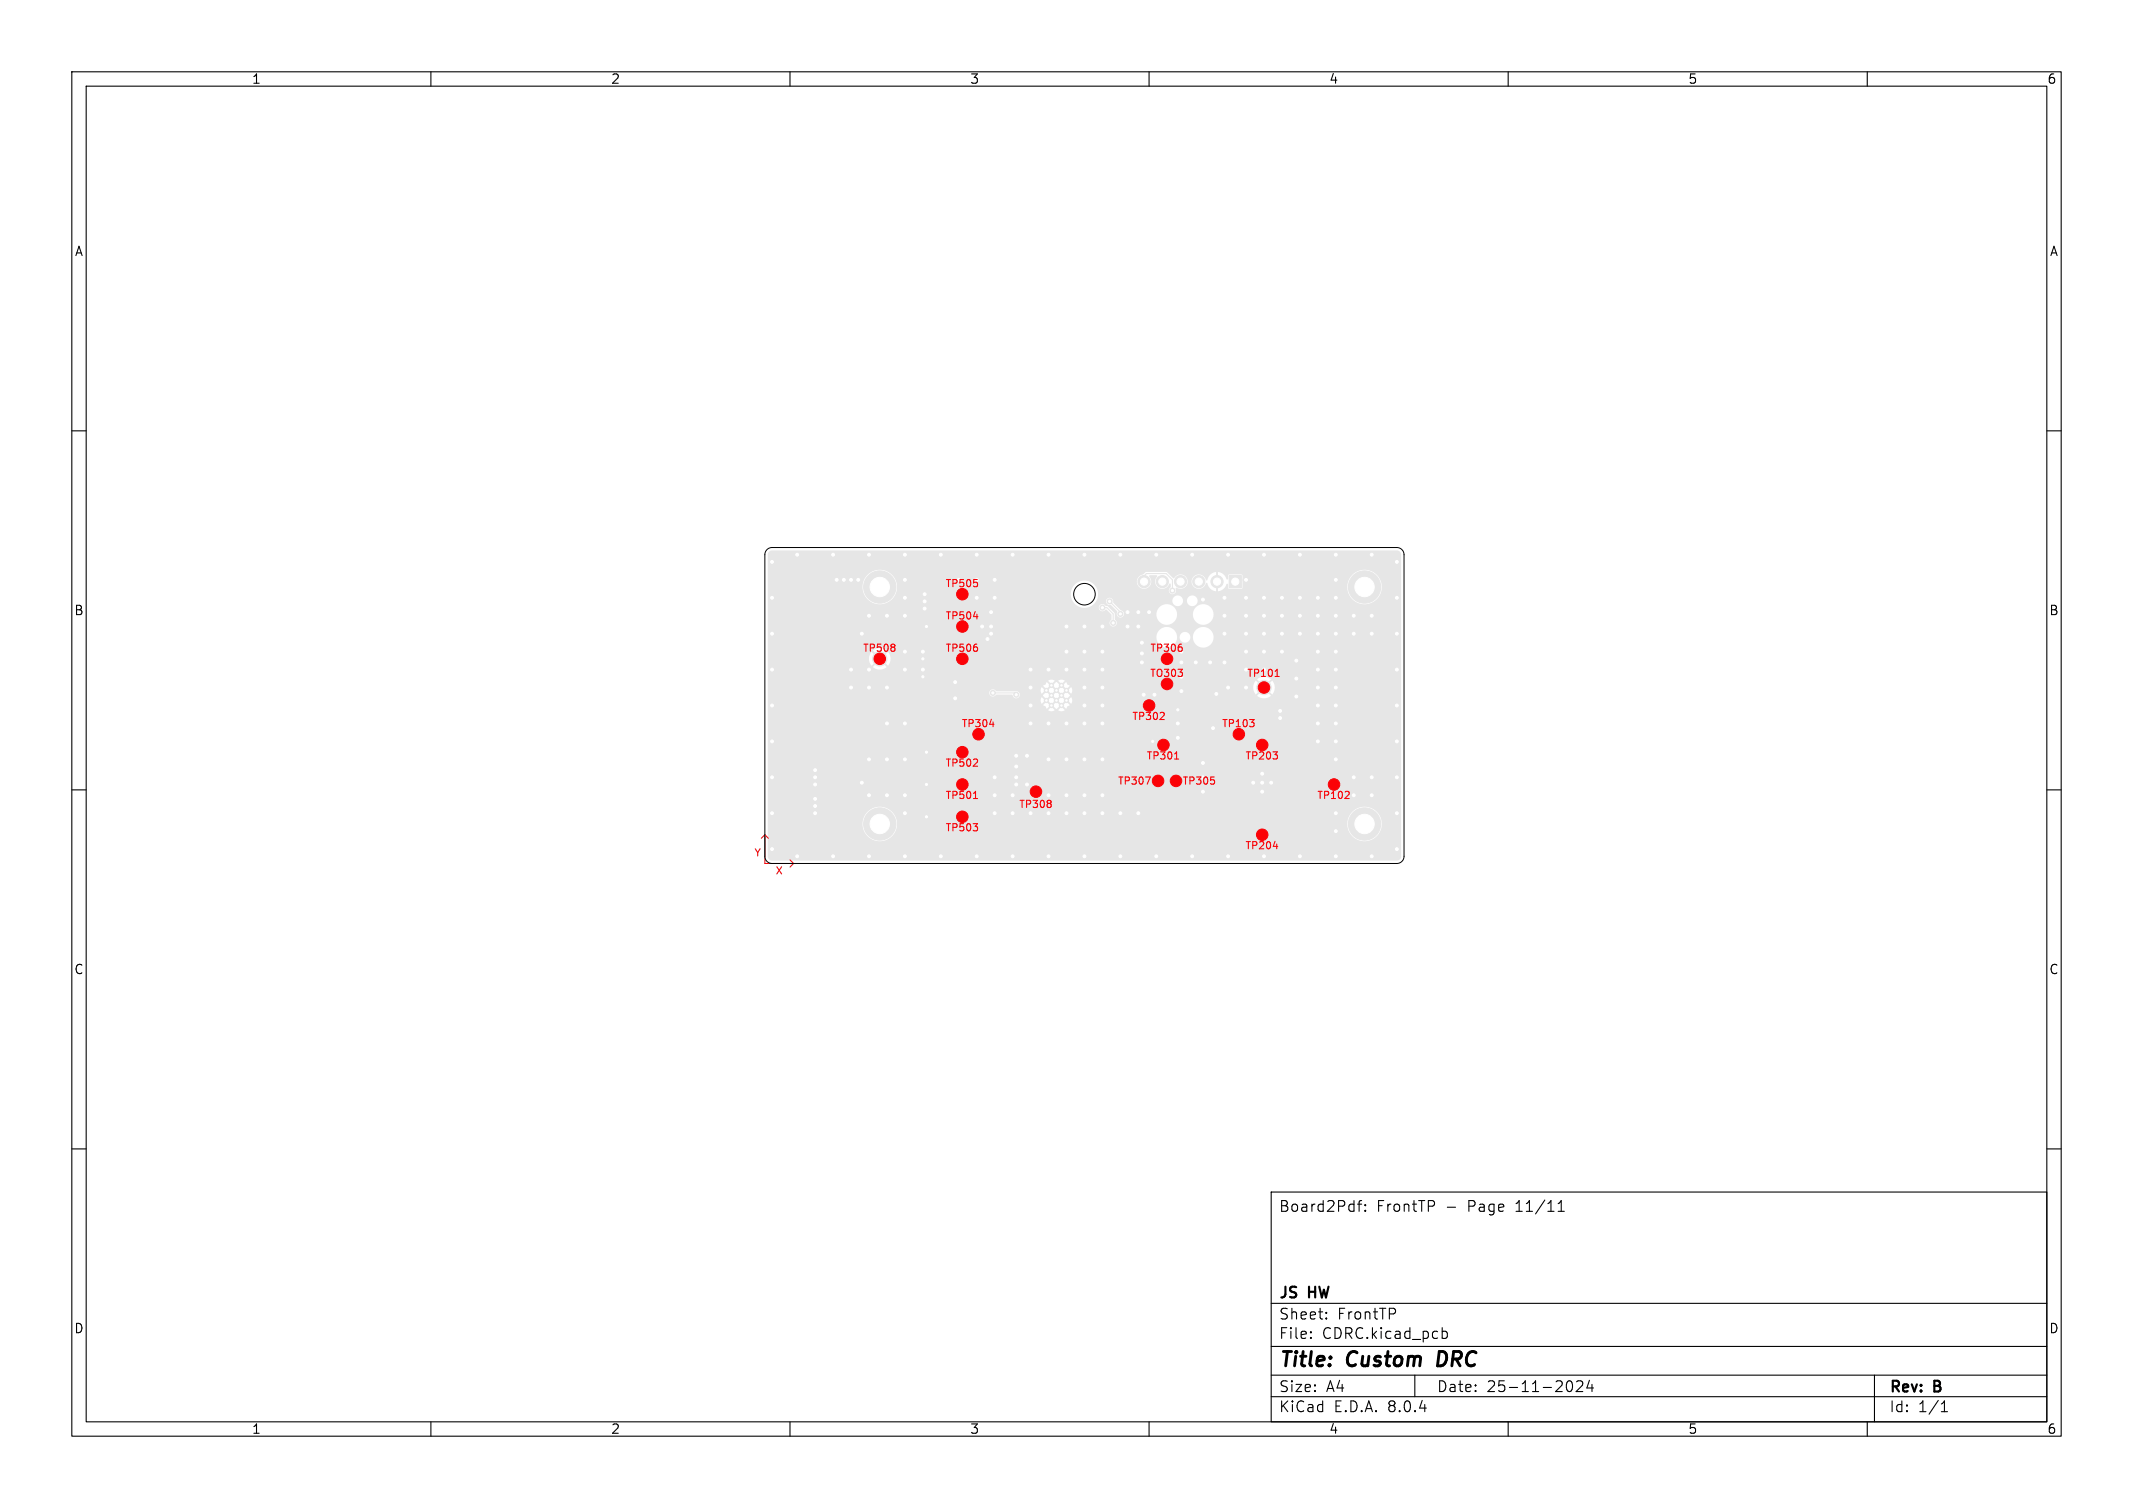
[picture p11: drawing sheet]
<svg xmlns="http://www.w3.org/2000/svg" width="297mm" height="210mm" viewBox="0 0 297 210" stroke-linecap="round" stroke-linejoin="round" font-family="sans-serif">
<g fill="#e6e6e6" stroke="#e6e6e6" stroke-width=".14">
<path d="M171.2 80.1h1.7v1.7h-1.7z"/>
<circle cx="176" cy="95.7" r="1"/>
<circle cx="145.7" cy="96.1" r=".3"/>
<circle cx="145.7" cy="97.5" r=".3"/>
<circle cx="146.4" cy="95.5" r=".3"/>
<circle cx="146.4" cy="96.8" r=".3"/>
<circle cx="146.4" cy="98.3" r=".3"/>
<circle cx="147.1" cy="96.1" r=".3"/>
<circle cx="147.1" cy="97.5" r=".3"/>
<circle cx="147.8" cy="95.5" r=".3"/>
<circle cx="147.8" cy="96.8" r=".3"/>
<circle cx="147.8" cy="98.3" r=".3"/>
<circle cx="148.5" cy="96.1" r=".3"/>
<circle cx="148.5" cy="97.5" r=".3"/>
<circle cx="169.5" cy="81" r=".85"/>
<circle cx="166.9" cy="81" r=".85"/>
<circle cx="164.4" cy="81" r=".85"/>
<circle cx="161.8" cy="81" r=".85"/>
<circle cx="159.3" cy="81" r=".85"/>
<circle cx="122.5" cy="91.7" r="1"/>
<circle cx="190" cy="114.7" r="1.55"/>
<circle cx="190" cy="114.8" r="2.25"/>
<circle cx="190" cy="81.7" r="1.55"/>
<circle cx="190" cy="81.8" r="2.25"/>
<circle cx="122.5" cy="81.7" r="1.55"/>
<circle cx="122.5" cy="81.8" r="2.25"/>
<circle cx="122.5" cy="114.7" r="1.55"/>
<circle cx="122.5" cy="114.8" r="2.25"/>
<circle cx="186" cy="119.2" r=".4"/>
<circle cx="136" cy="80.8" r=".4"/>
<circle cx="170.5" cy="83.3" r=".4"/>
<circle cx="141.5" cy="105.2" r=".4"/>
<circle cx="126" cy="110.8" r=".4"/>
<circle cx="107.5" cy="88.3" r=".4"/>
<circle cx="113.5" cy="109.2" r=".4"/>
<circle cx="141.5" cy="106.8" r=".4"/>
<circle cx="194.5" cy="88.3" r=".4"/>
<circle cx="194.5" cy="118.2" r=".4"/>
<circle cx="188.5" cy="85.7" r=".4"/>
<circle cx="136" cy="119.2" r=".4"/>
<circle cx="158.5" cy="113.2" r=".4"/>
<circle cx="129" cy="109.2" r=".35"/>
<circle cx="143.5" cy="98.3" r=".4"/>
<circle cx="131" cy="119.2" r=".4"/>
<circle cx="121" cy="93.3" r=".4"/>
<circle cx="123.5" cy="100.8" r=".4"/>
<circle cx="153.5" cy="95.8" r=".4"/>
<circle cx="151" cy="87.3" r=".4"/>
<circle cx="188.5" cy="108.2" r=".4"/>
<circle cx="138.5" cy="110.8" r=".4"/>
<circle cx="151" cy="90.8" r=".4"/>
<circle cx="176" cy="77.3" r=".4"/>
<circle cx="178.3" cy="99" r=".4"/>
<circle cx="141" cy="113.2" r=".4"/>
<circle cx="164.5" cy="94.3" r=".4"/>
<circle cx="194.5" cy="93.3" r=".4"/>
<circle cx="166" cy="119.2" r=".4"/>
<circle cx="113.5" cy="107.2" r=".4"/>
<circle cx="126" cy="105.8" r=".4"/>
<circle cx="169.4" cy="96.6" r=".4"/>
<circle cx="183.5" cy="85.7" r=".4"/>
<circle cx="148.5" cy="87.3" r=".4"/>
<circle cx="141" cy="77.3" r=".4"/>
<circle cx="176" cy="90.8" r=".4"/>
<circle cx="161" cy="77.3" r=".4"/>
<circle cx="141.5" cy="109.2" r=".4"/>
<circle cx="107.5" cy="103.2" r=".4"/>
<circle cx="153.5" cy="113.2" r=".4"/>
<circle cx="158.5" cy="85.3" r=".4"/>
<circle cx="121" cy="85.7" r=".4"/>
<circle cx="133.5" cy="80.8" r=".4"/>
<circle cx="156" cy="119.2" r=".4"/>
<circle cx="170.5" cy="85.7" r=".4"/>
<circle cx="138" cy="88.3" r=".4"/>
<circle cx="191" cy="108.2" r=".4"/>
<circle cx="136.8" cy="87.3" r=".4"/>
<circle cx="126" cy="80.8" r=".4"/>
<circle cx="153.5" cy="98.3" r=".4"/>
<circle cx="120" cy="88.3" r=".4"/>
<circle cx="121" cy="105.8" r=".4"/>
<circle cx="173.5" cy="88.3" r=".4"/>
<circle cx="164.5" cy="92.3" r=".4"/>
<circle cx="148.5" cy="100.8" r=".4"/>
<circle cx="137.5" cy="89" r=".4"/>
<circle cx="176" cy="83.3" r=".4"/>
<circle cx="151" cy="95.8" r=".4"/>
<circle cx="188.5" cy="88.3" r=".4"/>
<circle cx="181" cy="119.2" r=".4"/>
<circle cx="170.5" cy="92.3" r=".4"/>
<circle cx="178.5" cy="83.3" r=".4"/>
<circle cx="143.5" cy="95.8" r=".4"/>
<circle cx="176" cy="88.3" r=".4"/>
<circle cx="117.5" cy="80.8" r=".4"/>
<circle cx="183.5" cy="83.3" r=".4"/>
<circle cx="186" cy="80.8" r=".4"/>
<circle cx="186" cy="85.7" r=".4"/>
<circle cx="128.7" cy="82.8" r=".4"/>
<circle cx="143.5" cy="100.8" r=".4"/>
<circle cx="183.5" cy="103.2" r=".4"/>
<circle cx="107.5" cy="118.2" r=".4"/>
<circle cx="151" cy="100.8" r=".4"/>
<circle cx="141" cy="119.2" r=".4"/>
<circle cx="111" cy="77.3" r=".4"/>
<circle cx="153.5" cy="105.8" r=".4"/>
<circle cx="136" cy="83.3" r=".4"/>
<circle cx="171" cy="77.3" r=".4"/>
<circle cx="173.5" cy="85.7" r=".4"/>
<circle cx="173.5" cy="83.3" r=".4"/>
<circle cx="120" cy="109" r=".4"/>
<circle cx="129" cy="113.8" r=".35"/>
<circle cx="121" cy="95.8" r=".4"/>
<circle cx="171" cy="119.2" r=".4"/>
<circle cx="178.5" cy="88.3" r=".4"/>
<circle cx="191" cy="77.3" r=".4"/>
<circle cx="128.5" cy="90.8" r=".4"/>
<circle cx="107.5" cy="108.2" r=".4"/>
<circle cx="153.5" cy="90.8" r=".4"/>
<circle cx="128.5" cy="94.3" r=".35"/>
<circle cx="159.2" cy="96.8" r=".4"/>
<circle cx="126" cy="85.7" r=".4"/>
<circle cx="186" cy="100.8" r=".4"/>
<circle cx="116" cy="77.3" r=".4"/>
<circle cx="146" cy="110.8" r=".4"/>
<circle cx="138" cy="85.3" r=".4"/>
<circle cx="181" cy="77.3" r=".4"/>
<circle cx="148.5" cy="93.3" r=".4"/>
<circle cx="176" cy="85.7" r=".4"/>
<circle cx="161" cy="119.2" r=".4"/>
<circle cx="186" cy="88.3" r=".4"/>
<circle cx="194.5" cy="108.2" r=".4"/>
<circle cx="186" cy="90.8" r=".4"/>
<circle cx="168.9" cy="101.4" r=".4"/>
<circle cx="186" cy="95.8" r=".4"/>
<circle cx="143" cy="105.2" r=".4"/>
<circle cx="175.7" cy="107.8" r=".4"/>
<circle cx="186" cy="105.8" r=".4"/>
<circle cx="128.7" cy="84.7" r=".4"/>
<circle cx="151" cy="77.3" r=".4"/>
<circle cx="138.5" cy="83.3" r=".4"/>
<circle cx="116" cy="119.2" r=".4"/>
<circle cx="183.5" cy="90.8" r=".4"/>
<circle cx="166.5" cy="92.3" r=".4"/>
<circle cx="146" cy="113.2" r=".4"/>
<circle cx="186" cy="113.2" r=".4"/>
<circle cx="180.5" cy="94.5" r=".4"/>
<circle cx="153.5" cy="93.3" r=".4"/>
<circle cx="191" cy="110.8" r=".4"/>
<circle cx="167.5" cy="108.2" r=".4"/>
<circle cx="116.5" cy="80.8" r=".4"/>
<circle cx="126" cy="113.2" r=".4"/>
<circle cx="176" cy="93.3" r=".4"/>
<circle cx="178.3" cy="100" r=".4"/>
<circle cx="123.5" cy="110.8" r=".4"/>
<circle cx="168.5" cy="92.3" r=".4"/>
<circle cx="126" cy="119.2" r=".4"/>
<circle cx="143" cy="109.2" r=".4"/>
<circle cx="167.5" cy="110.2" r=".4"/>
<circle cx="151" cy="110.8" r=".4"/>
<circle cx="171" cy="95.8" r=".4"/>
<circle cx="178.5" cy="90.8" r=".4"/>
<circle cx="173.5" cy="95.8" r=".4"/>
<circle cx="146" cy="119.2" r=".4"/>
<circle cx="186" cy="115.8" r=".4"/>
<circle cx="123.5" cy="85.7" r=".4"/>
<circle cx="121" cy="77.3" r=".4"/>
<circle cx="121" cy="119.2" r=".4"/>
<circle cx="157" cy="85.3" r=".4"/>
<circle cx="118.5" cy="95.8" r=".4"/>
<circle cx="177" cy="109" r=".4"/>
<circle cx="148.5" cy="110.8" r=".4"/>
<circle cx="133" cy="97.3" r=".4"/>
<circle cx="107.5" cy="113.2" r=".4"/>
<circle cx="113.5" cy="112.2" r=".4"/>
<circle cx="123.5" cy="105.8" r=".4"/>
<circle cx="167.5" cy="106.2" r=".4"/>
<circle cx="128.5" cy="91.8" r=".35"/>
<circle cx="131" cy="77.3" r=".4"/>
<circle cx="146" cy="93.3" r=".4"/>
<circle cx="126" cy="93.3" r=".4"/>
<circle cx="174.5" cy="109" r=".4"/>
<circle cx="151" cy="93.3" r=".4"/>
<circle cx="148.5" cy="105.8" r=".4"/>
<circle cx="164" cy="102.8" r=".4"/>
<circle cx="156" cy="77.3" r=".4"/>
<circle cx="181" cy="83.3" r=".4"/>
<circle cx="143.5" cy="113.2" r=".4"/>
<circle cx="138.5" cy="108.2" r=".4"/>
<circle cx="191" cy="119.2" r=".4"/>
<circle cx="153.5" cy="100.8" r=".4"/>
<circle cx="160.7" cy="96.8" r=".4"/>
<circle cx="143.5" cy="93.3" r=".4"/>
<circle cx="111" cy="119.2" r=".4"/>
<circle cx="148.5" cy="90.8" r=".4"/>
<circle cx="173.5" cy="80.8" r=".4"/>
<circle cx="176" cy="119.2" r=".4"/>
<circle cx="107.5" cy="78.3" r=".4"/>
<circle cx="113.5" cy="111.2" r=".4"/>
<circle cx="170.5" cy="88.3" r=".4"/>
<circle cx="175.7" cy="110.2" r=".4"/>
<circle cx="183.5" cy="93.3" r=".4"/>
<circle cx="166" cy="77.3" r=".4"/>
<circle cx="153.5" cy="87.3" r=".4"/>
<circle cx="119.5" cy="80.8" r=".4"/>
<circle cx="183.5" cy="100.8" r=".4"/>
<circle cx="129" cy="87.3" r=".35"/>
<circle cx="194.5" cy="113.2" r=".4"/>
<circle cx="194.5" cy="103.2" r=".4"/>
<circle cx="186" cy="77.3" r=".4"/>
<circle cx="173.5" cy="90.8" r=".4"/>
<circle cx="146" cy="100.8" r=".4"/>
<circle cx="164" cy="98.8" r=".35"/>
<circle cx="151" cy="119.2" r=".4"/>
<circle cx="191" cy="85.7" r=".4"/>
<circle cx="156" cy="113.2" r=".4"/>
<circle cx="126" cy="83.3" r=".4"/>
<circle cx="113.5" cy="108.2" r=".4"/>
<circle cx="173.5" cy="93.3" r=".4"/>
<circle cx="118.5" cy="80.8" r=".4"/>
<circle cx="136" cy="77.3" r=".4"/>
<circle cx="129" cy="104.8" r=".35"/>
<circle cx="141.5" cy="108.2" r=".4"/>
<circle cx="164" cy="100.8" r=".4"/>
<circle cx="107.5" cy="98.3" r=".4"/>
<circle cx="164.5" cy="96.3" r=".4"/>
<circle cx="107.5" cy="93.3" r=".4"/>
<circle cx="175.7" cy="109" r=".4"/>
<circle cx="151" cy="105.8" r=".4"/>
<circle cx="181" cy="88.3" r=".4"/>
<circle cx="181" cy="85.7" r=".4"/>
<circle cx="191" cy="88.3" r=".4"/>
<circle cx="180.5" cy="97" r=".4"/>
<circle cx="123.5" cy="95.8" r=".4"/>
<circle cx="159" cy="89.5" r=".4"/>
<circle cx="186" cy="83.3" r=".4"/>
<circle cx="126" cy="77.3" r=".4"/>
<circle cx="159" cy="91" r=".4"/>
<circle cx="126" cy="90.8" r=".4"/>
<circle cx="183.5" cy="88.3" r=".4"/>
<circle cx="194.5" cy="78.3" r=".4"/>
<circle cx="164.5" cy="90.8" r=".4"/>
<circle cx="178.5" cy="85.7" r=".4"/>
<circle cx="128.7" cy="83.7" r=".4"/>
<circle cx="188.5" cy="110.8" r=".4"/>
<circle cx="167.5" cy="83.5" r=".4"/>
<circle cx="159" cy="92.3" r=".4"/>
<circle cx="153.5" cy="110.8" r=".4"/>
<circle cx="113.5" cy="113.2" r=".4"/>
<circle cx="194.5" cy="83.3" r=".4"/>
<circle cx="107.5" cy="83.3" r=".4"/>
<circle cx="186" cy="98.3" r=".4"/>
<circle cx="146" cy="77.3" r=".4"/>
<circle cx="183.5" cy="98.3" r=".4"/>
<circle cx="160" cy="85.3" r=".4"/>
<circle cx="138.5" cy="80.8" r=".4"/>
<circle cx="158.5" cy="87.3" r=".4"/>
<circle cx="146" cy="105.8" r=".4"/>
<circle cx="194.5" cy="98.3" r=".4"/>
<circle cx="157" cy="87.3" r=".4"/>
<circle cx="126" cy="100.8" r=".4"/>
<circle cx="118.5" cy="93.3" r=".4"/>
<circle cx="148.5" cy="113.2" r=".4"/>
<circle cx="160.5" cy="103.2" r=".35"/>
<circle cx="183.5" cy="95.8" r=".4"/>
<circle cx="151" cy="98.3" r=".4"/>
<circle cx="186" cy="103.2" r=".4"/>
<circle cx="141" cy="110.8" r=".4"/>
<circle cx="133" cy="95" r=".4"/>
<circle cx="186" cy="93.3" r=".4"/>
<circle cx="128.5" cy="93.3" r=".4"/>
<circle cx="138.5" cy="113.2" r=".4"/>
<circle cx="138" cy="87.3" r=".4"/>
<circle cx="151" cy="113.2" r=".4"/>
<circle cx="180.5" cy="92" r=".4"/>
<circle cx="121" cy="110.8" r=".4"/>
<circle cx="153.5" cy="84.6" r=".35"/>
<circle cx="155" cy="86.7" r=".35"/>
<circle cx="163.3" cy="82.3" r=".35"/>
<circle cx="154.5" cy="83.7" r=".35"/>
<circle cx="156" cy="85.5" r=".35"/>
<circle cx="141.5" cy="96.8" r=".35"/>
<circle cx="138.2" cy="96.5" r=".35"/>
</g>
<path d="M138.2 96.5h3l.3 .3M153.5 84.6h.6l.9 .9v1.2M154.5 83.7l1.5 1.6v.2M159.3 81v-.8l.3-.3h2.8l.9 .8v1.6" fill="none" stroke="#e6e6e6" stroke-width=".15"/>
<path d="M107 76.9l.5-.2h87.2l.3 .2 .1 .4v41.9a.6 .6 0 0 1-.6 .6h-87l-.4-.1-.1-.2-.1-4.7h13.2a2.41 2.41 0 0 0 2.4 2.4 2.41 2.41 0 0 0 2.4-2.4h62.7v.3a2.41 2.41 0 0 0 3.8 1.6 2.41 2.41 0 0 0-.3-4.1 2.41 2.41 0 0 0-3.5 2.2h-62.7v-.4a2.41 2.41 0 0 0-2.6-2.1 2.41 2.41 0 0 0-2.2 2.5h-13.2v-15.9h39l.5 .2 .3-.1a1.2 1.2 0 0 1 1.1 .1l.5-.2-.5-.5-.5 .5h-.4l-.5-.5-.5 .5h-39v-.7h38.3l.4 .2 .2 .3 .4-.5 .2 .2 .2-.1 .4 .4 .6-.5 .2 .2 .2-.1 .4 .4 .2-.3 .4-.2-.5-.5-.5 .6-.2-.2-.2 .1-.5-.5-.5 .6-.2-.2-.2 .1-.5-.5-.5 .5h-38.3v-.7h38l.2 .5 .5-.5 .1 .2 .2-.2 .5 .6 .5-.6 .2 .2 .2-.2 .5 .6 .5-.6 .2 .2 .2-.2 .4 .5 .2-.5-.2-.4-.5 .4-.1-.1-.2 .1-.5-.5-.5 .5-.2-.1-.2 .1-.5-.5-.5 .5-.2-.1-.2 .1-.4-.4-.2 .4h-38v-1h30.8l.1 .1a.56 .56 0 0 0 .4 .4 .56 .56 0 0 0 .6-.3h2.2a.53 .53 0 0 0 .5 .5 .53 .53 0 0 0 .5-.4h3.2l.5 .6 .5-.6 .2 .2 .2-.2 .5 .6 .5-.6 .2 .2 .2-.2 .5 .6 .5-.5-.5-.6-.5 .5h-.2h-.2l-.5-.5-.5 .5h-.2h-.2l-.5-.5-.5 .5h-3.2a.59 .59 0 0 0-.8-.5h-2.4l-.2-.2h6.3l.2 .5 .5-.5 .1 .2 .2-.2 .5 .6 .6-.6 .1 .2 .2-.2 .5 .6 .5-.6 .2 .2 .2-.2 .4 .5 .2-.5-.1-.4h25.3l.1 .5 .3 .5 .7-.7 .1 .2-.7 .7 .2 .1a1.49 1.49 0 0 0 1.8-.1l-.7-.7 .1-.2 .8 .7a1.5 1.5 0 0 0-.1-1.9l-.7 .7-.1-.2 .7-.7-.2-.1a1.49 1.49 0 0 0-1.8 .1l.7 .7-.1 .2-.7-.7-.3 .5-.1 .4h-25.3h-.1l-.5 .4h-.1h-.2l-.5-.5-.6 .5h-.1h-.2l-.5-.5-.5 .5h-.2h-.2l-.4-.4-.2 .4h-6.3a.5 .5 0 0 0-.5-.1 .5 .5 0 0 0-.4 .5h-30.8v-1h38.3l.5 .5 .5-.6 .2 .1 .2-.1 .5 .6 .5-.6 .2 .1 .2-.1 .5 .6 .5-.5-.4-.2-.2-.3-.4 .4h-.2h-.2l-.4-.4-.6 .4h-.2h-.2l-.4-.4-.2 .3-.4 .2h-38.3v-.7h39l.5 .5 .5-.5h.4l.5 .5 .5-.5-.3-.1h-.4a1.27 1.27 0 0 1-1.2-.1l-.5 .2h-39v-3.1h14.1l.1 .5 .3 .5 .7-.7 .1 .2-.7 .7a1.49 1.49 0 0 0 2 0l-.7-.7 .1-.2 .8 .7a1.5 1.5 0 0 0-.1-1.9l-.7 .7-.1-.2 .7-.7-.2-.1a1.49 1.49 0 0 0-1.8 .1l.7 .7-.1 .2-.7-.7-.3 .5-.1 .4h-14.1v-3.1h54.1v.3a1.44 1.44 0 0 0 1.6 1.3 1.44 1.44 0 0 0 1.3-1.5h.4v.1a.75 .75 0 0 0 .8 .7 .75 .75 0 0 0 .6-.9h.4v.3a1.44 1.44 0 0 0 2.2 1.1 1.44 1.44 0 0 0 0-2.5 1.44 1.44 0 0 0-2.2 1.1h-.4v-.1a.75 .75 0 0 0-.8-.5 .75 .75 0 0 0-.6 .7l-.4-.1a1.44 1.44 0 0 0-1.4-1.3 1.44 1.44 0 0 0-1.5 1.3h-54.1v-6.9h13.2v.4a2.4 2.4 0 0 0 2 2 2.4 2.4 0 0 0 2.6-1.4h24.4v.3a1.9 1.9 0 0 0 2.2 1.6h1.7v.2a.53 .53 0 0 0 .5 .3 .53 .53 0 0 0 .5-.2l.7 .7 .1 .6a.54 .54 0 0 0-.2 .8 .54 .54 0 0 0 .8 0 .54 .54 0 0 0-.2-.8v-.8l-1-1h-.2a.55 .55 0 0 0-.6-.3 .55 .55 0 0 0-.4 .5h-1.7l.7-.2 .6-.7h1.4l.3 .6h.4l.9 .9a.5 .5 0 0 0 .3 .8 .5 .5 0 0 0 .6-.5h4.5v.2a1.44 1.44 0 0 0 1.6 1.3 1.44 1.44 0 0 0 1.3-1.5h2.2v.2a1.44 1.44 0 0 0 2.2 1.1 1.44 1.44 0 0 0 0-2.5 1.44 1.44 0 0 0-2.2 1.2h-2.2v-.3a1.44 1.44 0 0 0-1.6-1.1 1.44 1.44 0 0 0-1.3 1.4h-4.5l-.2-.4-.3-.1-1-1v-.4h8.2a.75 .75 0 0 0 .8 .8 .75 .75 0 0 0 .7-.8h.6v.1a.75 .75 0 0 0 1.1 .6 .75 .75 0 0 0 0-1.3 .75 .75 0 0 0-1.1 .6h-.6v-.1a.75 .75 0 0 0-.8-.6 .75 .75 0 0 0-.7 .7h-8.2l-.1-.1a.51 .51 0 0 0-.5-.2 .51 .51 0 0 0-.4 .4h-1.4l.1-.1a1.89 1.89 0 0 0-1-2.6h6.6v.2a1.01 1.01 0 0 0 1.5 .7 1.01 1.01 0 0 0 .2-1.7l.1-.1 1 .1a1.17 1.17 0 0 0 0 1.5 1.1 1.1 0 0 0 1.8-.4h.1v.4a.53 .53 0 0 0-.2 .7 .53 .53 0 0 0 .7 .3 .53 .53 0 0 0 .2-.7l.1-.1a1.05 1.05 0 0 0 1.6-.9h.5v.2a1.02 1.02 0 0 0 1 .8 1.02 1.02 0 0 0 1-.8h.2a1.49 1.49 0 0 0 1.2 1.1v-.8h.3v.8h.1a1.64 1.64 0 0 0 1.2-1h.1v.6l.1 .1h1.8l.1-.3h14.6v.4a2.41 2.41 0 0 0 3.8 1.6 2.41 2.41 0 0 0-.3-4.1 2.41 2.41 0 0 0-3.5 2.1h-14.6v-1.6l-.1-.1h-1.8l-.1 .7h-.2a1.4 1.4 0 0 0-1.2-1v.8h-.3v-.8h-.1a1.43 1.43 0 0 0-1.1 1.1h-.1a1.03 1.03 0 0 0-1.1-.8 1.03 1.03 0 0 0-1 1h-.5v-.2a1.06 1.06 0 0 0-.9-.8 1.06 1.06 0 0 0-1.1 .5l-1-.9h-2.8l-.5 .4a1 1 0 0 0-.8 1h-6.6a1.9 1.9 0 0 0-2.6 1.7h-24.4v-.1a2.41 2.41 0 0 0-1.7-3.2 2.41 2.41 0 0 0-2.9 2.3h-13.2v-4.4z" fill="#e6e6e6"/>
<g fill="#fff" stroke="#fff" stroke-width=".14">
<circle cx="186" cy="119.3" r=".2"/>
<circle cx="136" cy="80.7" r=".2"/>
<circle cx="170.5" cy="83.3" r=".2"/>
<circle cx="141.5" cy="105.3" r=".2"/>
<circle cx="126" cy="110.7" r=".2"/>
<circle cx="107.5" cy="88.3" r=".2"/>
<circle cx="113.5" cy="109.3" r=".2"/>
<circle cx="141.5" cy="106.7" r=".2"/>
<circle cx="194.5" cy="88.3" r=".2"/>
<circle cx="194.5" cy="118.3" r=".2"/>
<circle cx="188.5" cy="85.7" r=".2"/>
<circle cx="136" cy="119.3" r=".2"/>
<circle cx="158.5" cy="113.3" r=".2"/>
<circle cx="129" cy="109.3" r=".15"/>
<circle cx="143.5" cy="98.3" r=".2"/>
<circle cx="131" cy="119.3" r=".2"/>
<circle cx="121" cy="93.2" r=".2"/>
<circle cx="123.5" cy="100.7" r=".2"/>
<circle cx="153.5" cy="95.7" r=".2"/>
<circle cx="151" cy="87.3" r=".2"/>
<circle cx="188.5" cy="108.3" r=".2"/>
<circle cx="138.5" cy="110.7" r=".2"/>
<circle cx="151" cy="90.7" r=".2"/>
<circle cx="176" cy="77.2" r=".2"/>
<circle cx="178.2" cy="99" r=".2"/>
<circle cx="141" cy="113.3" r=".2"/>
<circle cx="194.5" cy="93.3" r=".2"/>
<circle cx="166" cy="119.3" r=".2"/>
<circle cx="113.5" cy="107.3" r=".2"/>
<circle cx="126" cy="105.7" r=".2"/>
<circle cx="169.4" cy="96.6" r=".2"/>
<circle cx="183.5" cy="85.7" r=".2"/>
<circle cx="148.5" cy="87.3" r=".2"/>
<circle cx="141" cy="77.2" r=".2"/>
<circle cx="176" cy="90.7" r=".2"/>
<circle cx="161" cy="77.2" r=".2"/>
<circle cx="141.5" cy="109.3" r=".2"/>
<circle cx="107.5" cy="103.3" r=".2"/>
<circle cx="153.5" cy="113.3" r=".2"/>
<circle cx="158.5" cy="85.3" r=".2"/>
<circle cx="121" cy="85.7" r=".2"/>
<circle cx="156" cy="119.3" r=".2"/>
<circle cx="170.5" cy="85.8" r=".2"/>
<circle cx="138" cy="88.3" r=".2"/>
<circle cx="191" cy="108.3" r=".2"/>
<circle cx="136.7" cy="87.3" r=".2"/>
<circle cx="126" cy="80.7" r=".2"/>
<circle cx="153.5" cy="98.3" r=".2"/>
<circle cx="120" cy="88.2" r=".2"/>
<circle cx="121" cy="105.7" r=".2"/>
<circle cx="173.5" cy="88.3" r=".2"/>
<circle cx="164.5" cy="92.3" r=".2"/>
<circle cx="148.5" cy="100.7" r=".2"/>
<circle cx="137.5" cy="89" r=".2"/>
<circle cx="176" cy="83.3" r=".2"/>
<circle cx="151" cy="95.7" r=".2"/>
<circle cx="188.5" cy="88.2" r=".2"/>
<circle cx="181" cy="119.3" r=".2"/>
<circle cx="170.5" cy="92.3" r=".2"/>
<circle cx="178.5" cy="83.2" r=".2"/>
<circle cx="143.5" cy="95.7" r=".2"/>
<circle cx="176" cy="88.3" r=".2"/>
<circle cx="117.5" cy="80.8" r=".2"/>
<circle cx="183.5" cy="83.2" r=".2"/>
<circle cx="186" cy="80.8" r=".2"/>
<circle cx="186" cy="85.7" r=".2"/>
<circle cx="128.7" cy="82.8" r=".2"/>
<circle cx="143.5" cy="100.7" r=".2"/>
<circle cx="183.5" cy="103.2" r=".2"/>
<circle cx="107.5" cy="118.3" r=".2"/>
<circle cx="151" cy="100.7" r=".2"/>
<circle cx="141" cy="119.3" r=".2"/>
<circle cx="111" cy="77.2" r=".2"/>
<circle cx="153.5" cy="105.7" r=".2"/>
<circle cx="136" cy="83.3" r=".2"/>
<circle cx="171" cy="77.2" r=".2"/>
<circle cx="173.5" cy="85.8" r=".2"/>
<circle cx="173.5" cy="83.3" r=".2"/>
<circle cx="120" cy="109" r=".2"/>
<circle cx="129" cy="113.8" r=".15"/>
<circle cx="121" cy="95.7" r=".2"/>
<circle cx="171" cy="119.3" r=".2"/>
<circle cx="178.5" cy="88.2" r=".2"/>
<circle cx="191" cy="77.2" r=".2"/>
<circle cx="128.5" cy="90.7" r=".2"/>
<circle cx="107.5" cy="108.3" r=".2"/>
<circle cx="153.5" cy="90.7" r=".2"/>
<circle cx="128.5" cy="94.2" r=".15"/>
<circle cx="159.2" cy="96.7" r=".2"/>
<circle cx="126" cy="85.7" r=".2"/>
<circle cx="186" cy="100.7" r=".2"/>
<circle cx="116" cy="77.2" r=".2"/>
<circle cx="146" cy="110.7" r=".2"/>
<circle cx="138" cy="85.3" r=".2"/>
<circle cx="181" cy="77.2" r=".2"/>
<circle cx="148.5" cy="93.3" r=".2"/>
<circle cx="176" cy="85.7" r=".2"/>
<circle cx="161" cy="119.3" r=".2"/>
<circle cx="186" cy="88.3" r=".2"/>
<circle cx="194.5" cy="108.3" r=".2"/>
<circle cx="186" cy="90.7" r=".2"/>
<circle cx="168.9" cy="101.4" r=".2"/>
<circle cx="186" cy="95.7" r=".2"/>
<circle cx="143" cy="105.3" r=".2"/>
<circle cx="175.8" cy="107.7" r=".2"/>
<circle cx="186" cy="105.7" r=".2"/>
<circle cx="128.7" cy="84.8" r=".2"/>
<circle cx="151" cy="77.2" r=".2"/>
<circle cx="138.5" cy="83.3" r=".2"/>
<circle cx="116" cy="119.2" r=".2"/>
<circle cx="183.5" cy="90.7" r=".2"/>
<circle cx="166.5" cy="92.3" r=".2"/>
<circle cx="146" cy="113.3" r=".2"/>
<circle cx="186" cy="113.3" r=".2"/>
<circle cx="180.5" cy="94.5" r=".2"/>
<circle cx="153.5" cy="93.3" r=".2"/>
<circle cx="191" cy="110.7" r=".2"/>
<circle cx="116.5" cy="80.8" r=".2"/>
<circle cx="126" cy="113.2" r=".2"/>
<circle cx="178.2" cy="100" r=".2"/>
<circle cx="123.5" cy="110.7" r=".2"/>
<circle cx="168.5" cy="92.3" r=".2"/>
<circle cx="126" cy="119.2" r=".2"/>
<circle cx="143" cy="109.3" r=".2"/>
<circle cx="167.5" cy="110.3" r=".2"/>
<circle cx="151" cy="110.7" r=".2"/>
<circle cx="171" cy="95.7" r=".2"/>
<circle cx="178.5" cy="90.7" r=".2"/>
<circle cx="173.5" cy="95.7" r=".2"/>
<circle cx="146" cy="119.3" r=".2"/>
<circle cx="186" cy="115.7" r=".2"/>
<circle cx="123.5" cy="85.7" r=".2"/>
<circle cx="121" cy="77.2" r=".2"/>
<circle cx="121" cy="119.2" r=".2"/>
<circle cx="157" cy="85.3" r=".2"/>
<circle cx="118.5" cy="95.7" r=".2"/>
<circle cx="177" cy="109" r=".2"/>
<circle cx="148.5" cy="110.7" r=".2"/>
<circle cx="133" cy="97.2" r=".2"/>
<circle cx="107.5" cy="113.3" r=".2"/>
<circle cx="113.5" cy="112.3" r=".2"/>
<circle cx="123.5" cy="105.7" r=".2"/>
<circle cx="167.5" cy="106.3" r=".2"/>
<circle cx="128.5" cy="91.7" r=".15"/>
<circle cx="131" cy="77.2" r=".2"/>
<circle cx="146" cy="93.3" r=".2"/>
<circle cx="126" cy="93.2" r=".2"/>
<circle cx="174.5" cy="109" r=".2"/>
<circle cx="151" cy="93.3" r=".2"/>
<circle cx="148.5" cy="105.7" r=".2"/>
<circle cx="164" cy="102.7" r=".2"/>
<circle cx="156" cy="77.2" r=".2"/>
<circle cx="181" cy="83.3" r=".2"/>
<circle cx="143.5" cy="113.3" r=".2"/>
<circle cx="138.5" cy="108.3" r=".2"/>
<circle cx="191" cy="119.3" r=".2"/>
<circle cx="153.5" cy="100.7" r=".2"/>
<circle cx="160.8" cy="96.7" r=".2"/>
<circle cx="143.5" cy="93.3" r=".2"/>
<circle cx="111" cy="119.3" r=".2"/>
<circle cx="148.5" cy="90.7" r=".2"/>
<circle cx="173.5" cy="80.8" r=".2"/>
<circle cx="176" cy="119.3" r=".2"/>
<circle cx="107.5" cy="78.2" r=".2"/>
<circle cx="113.5" cy="111.3" r=".2"/>
<circle cx="170.5" cy="88.3" r=".2"/>
<circle cx="175.8" cy="110.3" r=".2"/>
<circle cx="183.5" cy="93.2" r=".2"/>
<circle cx="166" cy="77.2" r=".2"/>
<circle cx="153.5" cy="87.3" r=".2"/>
<circle cx="119.5" cy="80.8" r=".2"/>
<circle cx="183.5" cy="100.7" r=".2"/>
<circle cx="129" cy="87.2" r=".15"/>
<circle cx="194.5" cy="113.3" r=".2"/>
<circle cx="194.5" cy="103.3" r=".2"/>
<circle cx="186" cy="77.2" r=".2"/>
<circle cx="173.5" cy="90.7" r=".2"/>
<circle cx="146" cy="100.7" r=".2"/>
<circle cx="164" cy="98.9" r=".15"/>
<circle cx="151" cy="119.3" r=".2"/>
<circle cx="191" cy="85.8" r=".2"/>
<circle cx="156" cy="113.3" r=".2"/>
<circle cx="126" cy="83.2" r=".2"/>
<circle cx="113.5" cy="108.3" r=".2"/>
<circle cx="118.5" cy="80.8" r=".2"/>
<circle cx="136" cy="77.2" r=".2"/>
<circle cx="129" cy="104.8" r=".15"/>
<circle cx="141.5" cy="108.3" r=".2"/>
<circle cx="164" cy="100.7" r=".2"/>
<circle cx="107.5" cy="98.3" r=".2"/>
<circle cx="164.5" cy="96.3" r=".2"/>
<circle cx="107.5" cy="93.3" r=".2"/>
<circle cx="175.8" cy="109" r=".2"/>
<circle cx="151" cy="105.7" r=".2"/>
<circle cx="181" cy="88.3" r=".2"/>
<circle cx="181" cy="85.7" r=".2"/>
<circle cx="191" cy="88.3" r=".2"/>
<circle cx="180.5" cy="97" r=".2"/>
<circle cx="123.5" cy="95.7" r=".2"/>
<circle cx="159" cy="89.5" r=".2"/>
<circle cx="186" cy="83.3" r=".2"/>
<circle cx="126" cy="77.2" r=".2"/>
<circle cx="159" cy="91" r=".2"/>
<circle cx="126" cy="90.7" r=".2"/>
<circle cx="183.5" cy="88.2" r=".2"/>
<circle cx="194.5" cy="78.2" r=".2"/>
<circle cx="164.5" cy="90.7" r=".2"/>
<circle cx="178.5" cy="85.7" r=".2"/>
<circle cx="128.7" cy="83.8" r=".2"/>
<circle cx="188.5" cy="110.7" r=".2"/>
<circle cx="167.5" cy="83.5" r=".2"/>
<circle cx="159" cy="92.3" r=".2"/>
<circle cx="153.5" cy="110.7" r=".2"/>
<circle cx="113.5" cy="113.3" r=".2"/>
<circle cx="194.5" cy="83.3" r=".2"/>
<circle cx="107.5" cy="83.3" r=".2"/>
<circle cx="186" cy="98.3" r=".2"/>
<circle cx="146" cy="77.2" r=".2"/>
<circle cx="183.5" cy="98.2" r=".2"/>
<circle cx="160" cy="85.3" r=".2"/>
<circle cx="138.5" cy="80.8" r=".2"/>
<circle cx="158.5" cy="87.3" r=".2"/>
<circle cx="146" cy="105.7" r=".2"/>
<circle cx="194.5" cy="98.2" r=".2"/>
<circle cx="157" cy="87.3" r=".2"/>
<circle cx="126" cy="100.7" r=".2"/>
<circle cx="118.5" cy="93.3" r=".2"/>
<circle cx="148.5" cy="113.3" r=".2"/>
<circle cx="160.5" cy="103.3" r=".15"/>
<circle cx="183.5" cy="95.7" r=".2"/>
<circle cx="151" cy="98.3" r=".2"/>
<circle cx="186" cy="103.3" r=".2"/>
<circle cx="141" cy="110.7" r=".2"/>
<circle cx="133" cy="95" r=".2"/>
<circle cx="186" cy="93.3" r=".2"/>
<circle cx="128.5" cy="93.3" r=".2"/>
<circle cx="138.5" cy="113.3" r=".2"/>
<circle cx="138" cy="87.3" r=".2"/>
<circle cx="151" cy="113.3" r=".2"/>
<circle cx="180.5" cy="92" r=".2"/>
<circle cx="121" cy="110.7" r=".2"/>
<circle cx="153.5" cy="84.6" r=".15"/>
<circle cx="155" cy="86.7" r=".15"/>
<circle cx="163.2" cy="82.2" r=".15"/>
<circle cx="154.5" cy="83.8" r=".15"/>
<circle cx="156" cy="85.5" r=".15"/>
<circle cx="141.5" cy="96.7" r=".15"/>
<circle cx="138.2" cy="96.5" r=".15"/>
<circle cx="176" cy="95.8" r=".5"/>
<circle cx="145.7" cy="96.2" r=".1"/>
<circle cx="145.7" cy="97.5" r=".1"/>
<circle cx="146.4" cy="95.5" r=".1"/>
<circle cx="146.4" cy="96.9" r=".1"/>
<circle cx="146.4" cy="98.2" r=".1"/>
<circle cx="147.1" cy="96.2" r=".1"/>
<circle cx="147.1" cy="97.5" r=".1"/>
<circle cx="147.8" cy="95.5" r=".1"/>
<circle cx="147.8" cy="96.9" r=".1"/>
<circle cx="147.8" cy="98.2" r=".1"/>
<circle cx="148.5" cy="96.2" r=".1"/>
<circle cx="148.5" cy="97.5" r=".1"/>
<circle cx="172" cy="81" r=".5"/>
<circle cx="169.5" cy="81" r=".5"/>
<circle cx="166.9" cy="81" r=".5"/>
<circle cx="164.4" cy="81" r=".5"/>
<circle cx="161.8" cy="81" r=".5"/>
<circle cx="159.3" cy="81" r=".5"/>
<circle cx="162.5" cy="88.7" r="1.19"/>
<circle cx="165" cy="88.7" r=".5"/>
<circle cx="167.5" cy="88.7" r="1.19"/>
<circle cx="162.5" cy="85.6" r="1.19"/>
<circle cx="167.5" cy="85.6" r="1.19"/>
<circle cx="164" cy="83.7" r=".5"/>
<circle cx="166" cy="83.7" r=".5"/>
<circle cx="122.5" cy="91.8" r=".5"/>
<circle cx="190" cy="114.7" r="1.35"/>
<circle cx="190" cy="81.7" r="1.35"/>
<circle cx="122.5" cy="81.7" r="1.35"/>
<circle cx="122.5" cy="114.7" r="1.35"/>
</g>
<g fill="#fb0207" stroke="#fb0207" stroke-width=".14">
<circle cx="176" cy="95.7" r=".8"/>
<circle cx="134" cy="91.7" r=".8"/>
<circle cx="134" cy="113.7" r=".8"/>
<circle cx="161.2" cy="108.7" r=".8"/>
<circle cx="134" cy="109.2" r=".8"/>
<circle cx="162.5" cy="91.7" r=".8"/>
<circle cx="185.7" cy="109.2" r=".8"/>
<circle cx="162" cy="103.7" r=".8"/>
<circle cx="160" cy="98.2" r=".8"/>
<circle cx="144.2" cy="110.2" r=".8"/>
<circle cx="175.8" cy="103.7" r=".8"/>
<circle cx="175.8" cy="116.2" r=".8"/>
<circle cx="134" cy="104.7" r=".8"/>
<circle cx="163.7" cy="108.7" r=".8"/>
<circle cx="134" cy="82.7" r=".8"/>
<circle cx="136.3" cy="102.2" r=".8"/>
<circle cx="172.5" cy="102.2" r=".8"/>
<circle cx="134" cy="87.2" r=".8"/>
<circle cx="122.5" cy="91.7" r=".8"/>
<circle cx="162.5" cy="95.2" r=".8"/>
</g>
<path d="M106.5 116.2v4h4M106.5 116.2l-.5 .6M106.5 116.2l.5 .6M110 119.8l.5 .4M110.5 120.2l-.5 .6" fill="none" stroke="#fb0207" stroke-width=".14"/>
<g fill="none" stroke="#fb0207" stroke-width=".15">
<path d="M124.6 89.8v.2M124.6 90.2v.4M135.5 85.9h.7M136.1 81.2v.4M136.1 90.2v.4M162.1 99.3v.3M164.6 90.2v.4M177.5 94.2h.6M135.5 114.7h.6l-.3 .4M135.5 106.7h.6M135.5 111.2h.6M136.1 105.8v.3"/>
<path d="M136.1 115.2v.4M137.8 100.9h.6M146.3 111.5v.3M146.3 112v.4M159.5 108.2h.7l-.5 1M161.5 100.2h.6M163.5 105.7h.6M169.1 108.7v.4M174 100.2h.6l-.3 .4M174.6 100.7v.4M177.3 104.7h.6l-.4 .4M177.3 117.9h.6"/>
<path d="M177.8 105.2v.4M187.3 111.2h.6M187.8 110.3v.3"/>
</g>
<g fill="none" stroke="#000" stroke-width=".15">
<path d="M10 10h277v190h-277zM12 12h273v186h-273zM60 10v2M110 10v2M160 10v2M210 10v2M260 10v2M10 60h2M285 60h2M10 110h2M285 110h2M10 160h2"/>
<path d="M285 160h2M177 166h108v32h-108zM189 167.7h.6M189.6 167.2l-.3 .1-.1 .1v1.3M190.1 168.6h.1l-.1 .1M190.1 168.6h-.1l.1 .1M190.1 167.8v.1M190.1 168.6v.1M190.1 167.8h.1l-.1 .1M190.1 167.8h-.1l.1 .1M217 168.7h.8M217 167.6l.4-.4v1.5"/>
<path d="M60 198v2M110 198v2M160 198v2M177 194.5h108M177 191.5h108M177 187.5h108M177 181.5h108M182.5 186.3h.1l-.1 .1M182.5 186.3v.1M182.5 185.5v.1M182.5 185.5h.1l-.1 .1M184.7 183.6v.1"/>
<path d="M184.7 183.6h-.1l.1 .1M184.7 182.8v.1M184.7 182.8h-.1l.1 .1M197 191.5v3M200.8 184.9v1.5M200.8 185.5l.4-.1 .3 .3v.4l-.1 .2-.2 .1-.4-.1M210 198v2M218.3 192.4a.36 .36 0 0 1 .6 .2 .77 .77 0 0 1-.4 1.2l-.2-.1M219.5 192.4l.2-.1 .5 .1a.41 .41 0 0 1 .1 .5l-.8 .9h.9M221.3 192.2l-.3 1.1h.9M221.7 192.8v1M260 198v2"/>
<path d="M261 191.5v6.5M270.3 196.6h.9M270.3 195.5l.4-.4v1.5"/>
</g>
<path d="M200.4 188.2l-.2 2h.4" fill="none" stroke="#000" stroke-width=".4"/>
<g fill="none" stroke="#000" stroke-width=".14">
<path d="M106.8 76.5l.4-.2h.3h87a1 1 0 0 1 1 1v41.9a1 1 0 0 1-1 1h-87a1 1 0 0 1-1-1v-41.9l.1-.5z"/>
<circle cx="151" cy="82.7" r="1.5"/>
</g>
<g font-size="2.8">
<text x="178" y="190.9">Title:</text>
<text x="187.7" y="190.9">Custom</text>
<text x="201" y="190.9">DRC</text>
</g>
<g font-size="2.1">
<text x="178" y="169">Board2Pdf:</text>
<text x="191.7" y="169">FrontTP</text>
<text x="201.4" y="169">-</text>
<text x="204.5" y="169">Page</text>
<text x="211.3" y="169">11/11</text>
<text x="178" y="184">Sheet:</text>
<text x="178" y="181.2">JS</text>
<text x="182.3" y="181.2">HW</text>
<text x="186.2" y="184">FrontTP</text>
<text x="178" y="186.7">File:</text>
<text x="184.1" y="186.7">CDRC.kicad_pcb</text>
<text x="178" y="196.9">KiCad</text>
<text x="178" y="194.1">Size:</text>
<text x="184.7" y="194.1">A4</text>
<text x="185.7" y="196.9">E.D.A.</text>
<text x="193.3" y="196.9">8.0.4</text>
<text x="200" y="194.1">Date:</text>
<text x="207" y="194.1">25-11-2024</text>
<text x="263" y="194.3">Rev:</text>
<text x="263" y="196.9">Id:</text>
<text x="267.1" y="196.9">1/1</text>
<text x="269.4" y="194.3">B</text>
</g>
<g font-size="1.8">
<text x="35" y="11.9">1</text>
<text x="85" y="11.9">2</text>
<text x="135" y="11.9">3</text>
<text x="185" y="11.9">4</text>
<text x="235" y="11.9">5</text>
<text x="285" y="11.9">6</text>
<text x="10.3" y="35.9">A</text>
<text x="285.4" y="35.9">A</text>
<text x="10.3" y="85.9">B</text>
<text x="285.3" y="85.9">B</text>
<text x="10.3" y="135.9">C</text>
<text x="285.3" y="135.9">C</text>
<text x="10.3" y="185.9">D</text>
<text x="285.3" y="185.9">D</text>
<text x="35" y="199.9">1</text>
<text x="85" y="199.9">2</text>
<text x="135" y="199.9">3</text>
<text x="185" y="199.9">4</text>
<text x="235" y="199.9">5</text>
<text x="285" y="199.9">6</text>
</g>
<g font-size="1.4" fill="#fb0207">
<text x="131.6" y="82">TP505</text>
<text x="131.6" y="86.5">TP504</text>
<text x="120.1" y="91">TP508</text>
<text x="131.6" y="91">TP506</text>
<text x="160" y="94.5">TO303</text>
<text x="160.1" y="91">TP306</text>
<text x="173.6" y="94.5">TP101</text>
<text x="133.8" y="101.5">TP304</text>
<text x="157.6" y="100.5">TP302</text>
<text x="170.1" y="101.5">TP103</text>
<text x="131.6" y="107">TP502</text>
<text x="159.6" y="106">TP301</text>
<text x="173.3" y="106">TP203</text>
<text x="131.6" y="111.5">TP501</text>
<text x="141.8" y="112.7">TP308</text>
<text x="155.6" y="109.5">TP307</text>
<text x="164.6" y="109.5">TP305</text>
<text x="183.3" y="111.5">TP102</text>
<text x="104.9" y="119.5">Y</text>
<text x="131.6" y="116">TP503</text>
<text x="173.3" y="118.5">TP204</text>
<text x="107.9" y="122">X</text>
</g>
</svg>
